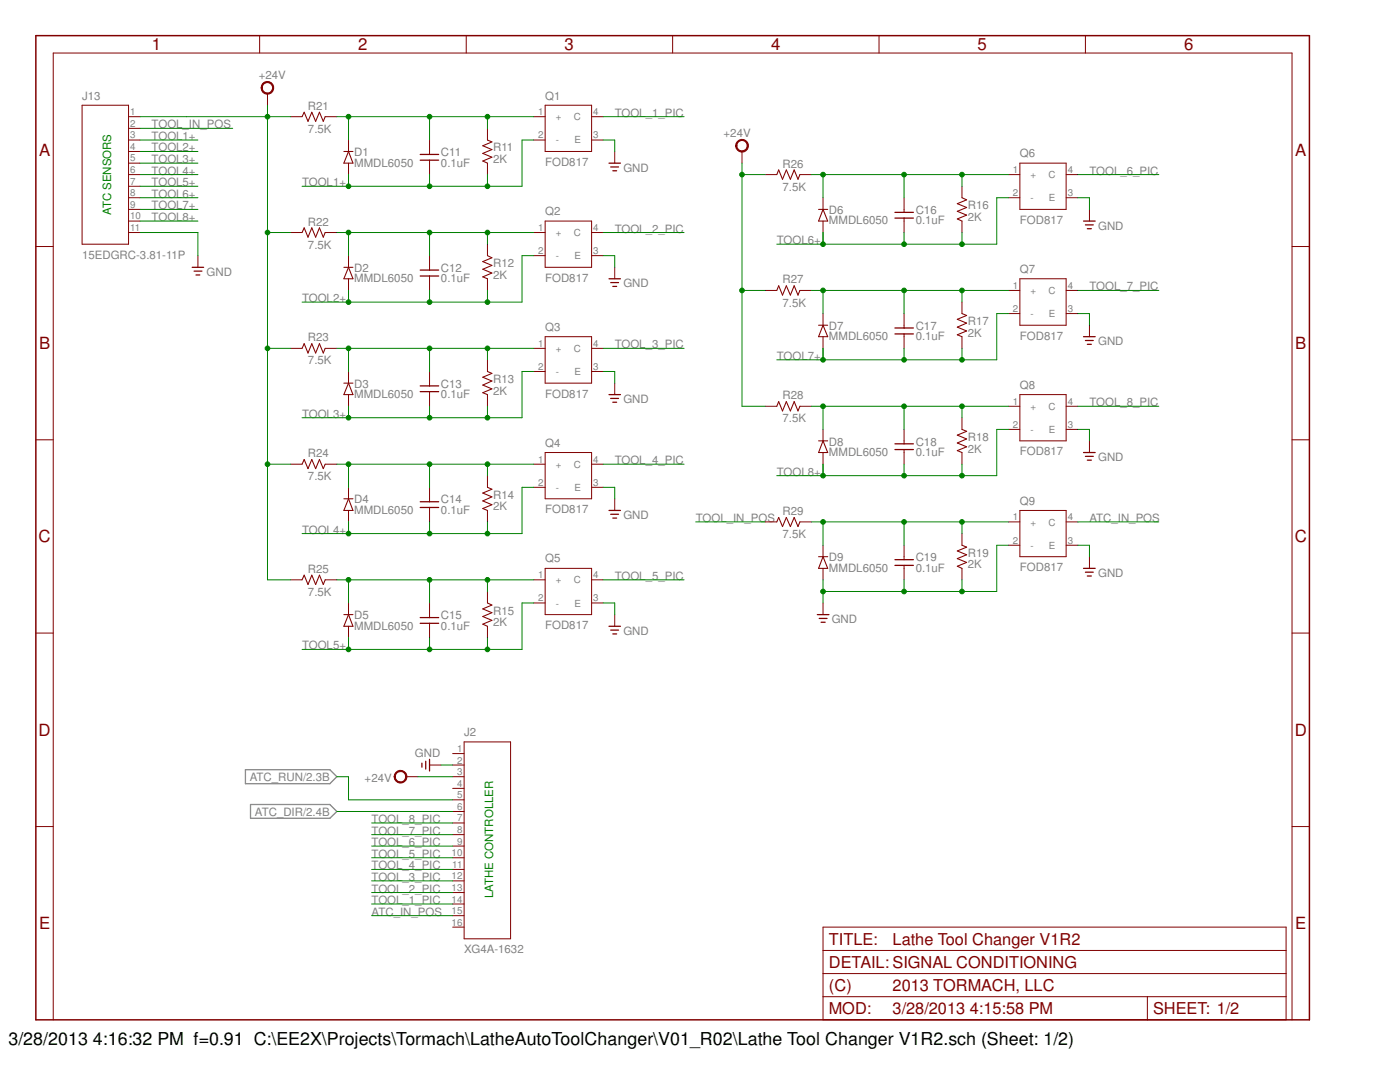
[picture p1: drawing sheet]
<svg xmlns="http://www.w3.org/2000/svg" width="279mm" height="216mm" viewBox="0 0 279 216" stroke-linecap="round" stroke-linejoin="round" font-family="sans-serif">
<path d="M49 153.6h16.8l1.4 1.4-1.4 1.4h-16.8zM50 160.5h15.8l1.4 1.4-1.4 1.4h-15.8z" fill="none" stroke="#808080" stroke-width=".25"/>
<g fill="none" stroke="#800000" stroke-width=".2">
<path d="M53.4 18.7v2.3M58 23.3h2.3M64.9 23.3h2.3M69.6 27.9v2.3M69.6 32.6v2.2M85.7 27.9v2.9M85.7 32v2.8M97.3 25.6v2.3M97.3 32.6v2.2M106.5 23.3h2.3M106.5 27.9h2.3M108.8 21h9.3v9.2h-9.3z"/>
<path d="M118.1 23.3h2.3M118.1 27.9h2.3"/>
</g>
<path d="M60.3 23.3l.4-.9 .8 1.8 .7-1.8 .8 1.8 .8-1.8 .7 1.8 .4-.9M68.6 30.2h1.8M69.6 30.2l.8 2.4h-1.8zM97.3 27.9l.9 .4-1.8 .8 1.8 .7-1.8 .8 1.8 .8-1.8 .7 .9 .5" fill="none" stroke="#800000" stroke-width=".21"/>
<path d="M83.9 32h3.6M83.9 30.8h3.6" fill="none" stroke="#800000" stroke-width=".25"/>
<path d="M52.4 16.7a1.26 1.26 0 0 1 2 .1 1.26 1.26 0 0 1-.6 1.9 1.26 1.26 0 0 1-1.7-1.2h.2a1.05 1.05 0 0 1 1.4-1 1.05 1.05 0 0 1 .4 1.7 1.05 1.05 0 0 1-1.7-.3l-.1-.4h-.2z" fill-rule="evenodd" fill="#800000"/>
<g fill="none" stroke="#800000" stroke-width=".2">
<path d="M52.4 16.7a1.26 1.26 0 0 1 2 .1 1.26 1.26 0 0 1-.6 1.9 1.26 1.26 0 0 1-1.7-1.2h.2a1.05 1.05 0 0 1 1.4-1 1.05 1.05 0 0 1 .4 1.7 1.05 1.05 0 0 1-1.7-.3l-.1-.4h-.2zM122.7 30.2v2.4M148.1 30.2v2.4M152.7 34.8h2.3M159.6 34.8h2.4M164.3 39.5v2.3M180.4 39.5v2.9M192 37.2v2.3M201.3 34.8h2.2M201.3 39.5h2.2M203.5 32.6h9.3v9.2h-9.3zM212.8 34.8h2.3"/>
<path d="M212.8 39.5h2.3M58 46.4h2.3M64.9 46.4h2.3M69.6 51v2.3M69.6 55.6v2.4M85.7 51v2.9M85.7 55.1v2.9M97.3 48.7v2.3M97.3 55.6v2.4M106.5 46.4h2.3M106.5 51h2.3M108.8 44.1h9.3v9.2h-9.3z"/>
<path d="M118.1 46.4h2.3M118.1 51h2.3M122.7 53.3v2.3M164.3 44.1v2.3M180.4 43.5v2.9M192 44.1v2.3M58 69.5h2.3M64.9 69.5h2.3M69.6 74.1v2.4M69.6 78.7v2.4M85.7 74.1v2.9M85.7 78.1v3"/>
<path d="M97.3 71.8v2.3M97.3 78.7v2.4M106.5 69.5h2.3M106.5 74.1h2.3M108.8 67.2h9.3v9.3h-9.3zM118.1 69.5h2.3M118.1 74.1h2.3M122.7 76.5v2.2M58 92.6h2.3M64.9 92.6h2.3M69.6 97.2v2.3M85.7 97.2v2.9"/>
<path d="M97.3 94.9v2.3M106.5 92.6h2.3M106.5 97.2h2.3M108.8 90.3h9.3v9.2h-9.3zM118.1 92.6h2.3M118.1 97.2h2.3M122.7 99.5v2.4M58 115.7h2.3M64.9 115.7h2.3M69.6 101.9v2.2M85.7 101.3v2.8M97.3 101.9v2.2"/>
<path d="M97.3 118v2.3M106.5 115.7h2.3M108.8 113.4h9.3v9.2h-9.3zM118.1 115.7h2.3M69.6 120.3v2.3M69.6 125v2.3M85.7 120.3v2.9M85.7 124.4v2.9M97.3 125v2.3M106.5 120.3h2.3M118.1 120.3h2.3M122.7 122.6v2.4"/>
</g>
<g fill="none" stroke="#800000" stroke-width=".25">
<path d="M121.5 32.6h2.3M121.9 33.3h1.5M122.3 34.1h.8M83.9 55.1h3.6M83.9 53.9h3.6M121.5 55.6h2.3M121.9 56.4h1.5M122.3 57.1h.8M178.6 43.5h3.7M178.6 42.4h3.7M83.9 78.1h3.6M83.9 77h3.6"/>
<path d="M121.5 78.7h2.3M121.9 79.5h1.5M122.3 80.3h.8M83.9 101.3h3.6M83.9 100.1h3.6M121.5 101.9h2.3M121.9 102.6h1.5M122.3 103.4h.8M83.9 124.4h3.6M83.9 123.2h3.6M121.5 125h2.3M121.9 125.7h1.5"/>
<path d="M122.3 126.5h.8"/>
</g>
<g fill="none" stroke="#800000" stroke-width=".21">
<path d="M155 34.8l.4-.9 .8 1.9 .7-1.9 .8 1.9 .8-1.9 .8 1.9 .3-1M192 39.5l.9 .4-1.8 .7 1.8 .8-1.8 .8 1.8 .7-1.8 .8 .9 .4M60.3 46.4l.4-.9 .8 1.8 .7-1.8 .8 1.8 .8-1.8 .7 1.8 .4-.9M68.6 53.3h1.8M69.6 53.3l.8 2.3h-1.8zM97.3 51l.9 .4-1.8 .8 1.8 .8-1.8 .7 1.8 .8-1.8 .7 .9 .4M163.4 41.8h1.8M164.3 41.8l.9 2.3h-1.8zM60.3 69.5l.4-.9 .8 1.8 .7-1.8 .8 1.8 .8-1.8 .7 1.8 .4-.9M68.6 76.5h1.8M69.6 76.5l.8 2.2h-1.8zM97.3 74.1l.9 .4-1.8 .8 1.8 .7-1.8 .8 1.8 .8-1.8 .8 .9 .3"/>
<path d="M60.3 92.6l.4-.9 .8 1.8 .7-1.8 .8 1.8 .8-1.8 .7 1.8 .4-.9M68.6 99.5h1.8M69.6 99.5l.8 2.4h-1.8zM97.3 97.2l.9 .4-1.8 .8 1.8 .7-1.8 .8 1.8 .8-1.8 .8 .9 .4M60.3 115.7l.4-.9 .8 1.8 .7-1.8 .8 1.8 .8-1.8 .7 1.8 .4-.9M68.6 122.6h1.8M69.6 122.6l.8 2.4h-1.8zM97.3 120.3l.9 .4-1.8 .8 1.8 .8-1.8 .7 1.8 .8-1.8 .7 .9 .5"/>
</g>
<path d="M147.2 28.2a1.28 1.28 0 0 1 2 .2 1.28 1.28 0 0 1-.8 1.9 1.28 1.28 0 0 1-1.6-1.2h.3a1.03 1.03 0 0 1 1.3-1 1.03 1.03 0 0 1 .6 1.5 1.03 1.03 0 0 1-1.7 .2l-.2-.7h-.3z" fill-rule="evenodd" fill="#800000"/>
<g fill="none" stroke="#800000" stroke-width=".2">
<path d="M16.4 21h9.3v27.7h-9.3zM25.7 23.3h2.2M25.7 25.6h2.2M25.7 27.9h2.2M25.7 30.2h2.2M25.7 32.6h2.2M25.7 34.8h2.2M25.7 37.2h2.2M25.7 39.5h2.2M147.2 28.2a1.28 1.28 0 0 1 2 .2 1.28 1.28 0 0 1-.8 1.9 1.28 1.28 0 0 1-1.6-1.2h.3a1.03 1.03 0 0 1 1.3-1 1.03 1.03 0 0 1 .6 1.5 1.03 1.03 0 0 1-1.7 .2l-.2-.7h-.3zM25.7 41.8h2.2M25.7 44.1h2.2"/>
<path d="M25.7 46.4h2.2M39.5 51v2.3M152.7 58h2.3M159.6 58h2.4M201.3 58h2.2M203.5 55.6h9.3v9.3h-9.3zM212.8 58h2.3M217.4 41.8v2.3M164.3 62.6v2.3M164.3 67.2v2.3M180.4 62.6v2.8M180.4 66.6v2.9"/>
<path d="M192 60.3v2.3M192 67.2v2.3M201.3 62.6h2.2M203.5 78.7h9.3v9.3h-9.3zM212.8 62.6h2.3M217.4 64.9v2.3M152.7 81.1h2.3M159.6 81.1h2.4M164.3 85.7v2.3M164.3 90.3v2.3M180.4 85.7v2.9M180.4 89.7v2.9"/>
<path d="M192 83.4v2.3M192 90.3v2.3M201.3 81.1h2.2M201.3 85.7h2.2M212.8 81.1h2.3M212.8 85.7h2.3M217.4 88v2.3M152.7 104.1h2.3M159.6 104.1h2.4M164.3 108.8v2.3M164.3 113.4v2.3M180.4 108.8v2.9"/>
<path d="M180.4 112.8v2.9M192 106.5v2.3M192 113.4v2.3M201.3 104.1h2.2M201.3 108.8h2.2M203.5 101.9h9.3v9.2h-9.3zM212.8 104.1h2.3M212.8 108.8h2.3M217.4 111.1v2.3M81.1 155h2.3M90.3 150.4h2.3M90.3 152.7h2.3"/>
<path d="M90.3 155h2.3M90.3 157.3h2.3M90.3 159.6h2.3M92.6 148h9.3v39.3h-9.3zM90.3 161.9h2.3M90.3 164.2h2.3M90.3 166.5h2.3M90.3 168.8h2.3M90.3 171.2h2.3M90.3 173.5h2.3M90.3 175.8h2.3M90.3 178.1h2.3"/>
<path d="M90.3 180.4h2.3M90.3 182.7h2.3M90.3 185h2.3"/>
</g>
<g fill="none" stroke="#800000" stroke-width=".25">
<path d="M38.4 53.3h2.2M38.7 54.1h1.6M39.1 54.9h.8M216.2 44.1h2.4M216.6 44.9h1.6M217 45.6h.8M178.6 66.6h3.7M178.6 65.4h3.7M216.2 67.2h2.4M216.6 67.9h1.6M217 68.7h.8M178.6 89.7h3.7"/>
<path d="M178.6 88.6h3.7M216.2 90.3h2.4M216.6 91.1h1.6M217 91.8h.8M178.6 112.8h3.7M178.6 111.7h3.7M216.2 113.4h2.4M216.6 114.2h1.6M217 114.9h.8"/>
</g>
<path d="M155 58l.4-1 .8 1.9 .7-1.9 .8 1.9 .8-1.9 .8 1.9 .3-.9M163.4 64.9h1.8M164.3 64.9l.9 2.3h-1.8zM192 62.6l.9 .3-1.8 .8 1.8 .8-1.8 .8 1.8 .7-1.8 .8 .9 .4M155 81.1l.4-1 .8 1.9 .7-1.9 .8 1.9 .8-1.9 .8 1.9 .3-.9M163.4 88h1.8M164.3 88l.9 2.3h-1.8zM192 85.7l.9 .4-1.8 .7 1.8 .8-1.8 .8 1.8 .8-1.8 .7 .9 .4M155 104.1l.4-.8 .8 1.8 .7-1.8 .8 1.8 .8-1.8 .8 1.8 .3-1M163.4 111.1h1.8M164.3 111.1l.9 2.3h-1.8zM192 108.8l.9 .4-1.8 .7 1.8 .8-1.8 .8 1.8 .7-1.8 .8 .9 .4" fill="none" stroke="#800000" stroke-width=".21"/>
<path d="M79 154.1a1.28 1.28 0 0 1 2 .2 1.28 1.28 0 0 1-.7 1.9 1.28 1.28 0 0 1-1.6-1.2h.2a1.04 1.04 0 0 1 1.5-.9 1.04 1.04 0 0 1 .2 1.8 1.04 1.04 0 0 1-1.6-.5l-.1-.4h-.2z" fill-rule="evenodd" fill="#800000"/>
<g fill="none" stroke="#800000" stroke-width=".2">
<path d="M51.8 7.1v3.5M93 7.1v3.5M134.2 7.1v3.5M175.4 7.1v3.5M216.6 7.1v3.5M7.2 49.2h3.4M257.9 49.2h3.4M7.2 87.8h3.4M257.9 87.8h3.4M7.2 126.3h3.4M164.3 120.3v2.3M257.9 126.3h3.4"/>
<path d="M79 154.1a1.28 1.28 0 0 1 2 .2 1.28 1.28 0 0 1-.7 1.9 1.28 1.28 0 0 1-1.6-1.2h.2a1.04 1.04 0 0 1 1.5-.9 1.04 1.04 0 0 1 .2 1.8 1.04 1.04 0 0 1-1.6-.5l-.1-.4h-.2zM85.7 152.7h2.3M7.2 164.9h3.4M257.9 164.9h3.4M164.3 185h92.4v18.5h-92.4zM164.3 198.9h92.4M164.3 194.3h92.4M164.3 189.7h92.4M229 198.9v4.6M10.6 203.5v-192.9h247.3v192.9"/>
</g>
<path d="M163.1 122.6h2.3M163.5 123.4h1.6M163.9 124.2h.8M84.2 152.3v.8M85 151.9v1.6M85.7 151.5v2.3" fill="none" stroke="#800000" stroke-width=".25"/>
<path d="M7.2 7.1h254.1v196.4h-254.1z" fill="none" stroke="#800000" stroke-width=".3"/>
<g fill="none" stroke="#008000" stroke-width=".2">
<path d="M120.4 27.9h2.3v2.3M215.1 39.5h2.3v2.3M27.9 46.4h11.6v4.6M120.4 51h2.3v2.3M120.4 74.1h2.3v2.4M215.1 62.6h2.3v2.3M120.4 97.2h2.3v2.3M215.1 85.7h2.3v2.3M180.4 115.7v2.3M192 115.7v2.3M201.3 108.8h-2.4v9.2h-34.6v-2.3M215.1 108.8h2.3v2.3"/>
<path d="M120.4 120.3h2.3v2.3M88 152.7h2.3"/>
</g>
<circle cx="164.3" cy="118" r=".46" fill="#008000"/>
<circle cx="164.3" cy="118" r=".46" fill="none" stroke="#008000" stroke-width=".2"/>
<circle cx="180.4" cy="118" r=".46" fill="#008000"/>
<circle cx="180.4" cy="118" r=".46" fill="none" stroke="#008000" stroke-width=".2"/>
<circle cx="192" cy="118" r=".46" fill="#008000"/>
<g fill="none" stroke="#008000" stroke-width=".2">
<path d="M85.7 34.8v2.4M97.3 34.8v2.4M106.5 27.9h-2.3v9.3h-34.6v-2.4M164.3 118v2.3"/>
<circle cx="192" cy="118" r=".46"/>
</g>
<circle cx="69.6" cy="37.2" r=".46" fill="#008000"/>
<circle cx="69.6" cy="37.2" r=".46" fill="none" stroke="#008000" stroke-width=".2"/>
<circle cx="85.7" cy="37.2" r=".46" fill="#008000"/>
<circle cx="85.7" cy="37.2" r=".46" fill="none" stroke="#008000" stroke-width=".2"/>
<circle cx="97.3" cy="37.2" r=".46" fill="#008000"/>
<g fill="none" stroke="#008000" stroke-width=".2">
<path d="M27.9 27.9h11.6M60.3 37.2h9.3M85.7 23.3v4.6M97.3 23.3v2.3M106.5 23.3h-36.9v4.6"/>
<circle cx="97.3" cy="37.2" r=".46"/>
</g>
<circle cx="97.3" cy="23.3" r=".46" fill="#008000"/>
<circle cx="97.3" cy="23.3" r=".46" fill="none" stroke="#008000" stroke-width=".2"/>
<circle cx="85.7" cy="23.3" r=".46" fill="#008000"/>
<g fill="none" stroke="#008000" stroke-width=".2">
<path d="M67.2 23.3h2.4"/>
<circle cx="85.7" cy="23.3" r=".46"/>
</g>
<circle cx="69.6" cy="23.3" r=".46" fill="#008000"/>
<g fill="none" stroke="#008000" stroke-width=".2">
<path d="M53.4 23.3h4.6M53.4 21v94.7h4.6M120.4 23.3h16.1M53.4 46.4h4.6M53.4 69.5h4.6M53.4 92.6h4.6M74.2 180.4h16.1"/>
<circle cx="69.6" cy="23.3" r=".46"/>
</g>
<circle cx="53.4" cy="46.4" r=".46" fill="#008000"/>
<circle cx="53.4" cy="46.4" r=".46" fill="none" stroke="#008000" stroke-width=".2"/>
<circle cx="53.4" cy="69.5" r=".46" fill="#008000"/>
<circle cx="53.4" cy="69.5" r=".46" fill="none" stroke="#008000" stroke-width=".2"/>
<circle cx="53.4" cy="92.6" r=".46" fill="#008000"/>
<circle cx="53.4" cy="92.6" r=".46" fill="none" stroke="#008000" stroke-width=".2"/>
<circle cx="53.4" cy="23.3" r=".46" fill="#008000"/>
<g fill="none" stroke="#008000" stroke-width=".2">
<path d="M27.9 23.3h25.5M148.1 32.6v48.5h4.6M148.1 34.8h4.6M148.1 58h4.6"/>
<circle cx="53.4" cy="23.3" r=".46"/>
</g>
<circle cx="148.1" cy="58" r=".46" fill="#008000"/>
<circle cx="148.1" cy="58" r=".46" fill="none" stroke="#008000" stroke-width=".2"/>
<circle cx="148.1" cy="34.8" r=".46" fill="#008000"/>
<g fill="none" stroke="#008000" stroke-width=".2">
<path d="M85.7 46.4v4.6M97.3 46.4v2.3M106.5 46.4h-36.9v4.6M83.4 155h6.9"/>
<circle cx="148.1" cy="34.8" r=".46"/>
</g>
<circle cx="97.3" cy="46.4" r=".46" fill="#008000"/>
<circle cx="97.3" cy="46.4" r=".46" fill="none" stroke="#008000" stroke-width=".2"/>
<circle cx="85.7" cy="46.4" r=".46" fill="#008000"/>
<g fill="none" stroke="#008000" stroke-width=".2">
<path d="M67.2 46.4h2.4"/>
<circle cx="85.7" cy="46.4" r=".46"/>
</g>
<circle cx="69.6" cy="46.4" r=".46" fill="#008000"/>
<g fill="none" stroke="#008000" stroke-width=".2">
<path d="M85.7 69.5v4.6M97.3 69.5v2.3M106.5 69.5h-36.9v4.6"/>
<circle cx="69.6" cy="46.4" r=".46"/>
</g>
<circle cx="97.3" cy="69.5" r=".46" fill="#008000"/>
<circle cx="97.3" cy="69.5" r=".46" fill="none" stroke="#008000" stroke-width=".2"/>
<circle cx="85.7" cy="69.5" r=".46" fill="#008000"/>
<g fill="none" stroke="#008000" stroke-width=".2">
<path d="M67.2 69.5h2.4"/>
<circle cx="85.7" cy="69.5" r=".46"/>
</g>
<circle cx="69.6" cy="69.5" r=".46" fill="#008000"/>
<g fill="none" stroke="#008000" stroke-width=".2">
<path d="M85.7 92.6v4.6M97.3 92.6v2.3M106.5 92.6h-36.9v4.6"/>
<circle cx="69.6" cy="69.5" r=".46"/>
</g>
<circle cx="97.3" cy="92.6" r=".46" fill="#008000"/>
<circle cx="97.3" cy="92.6" r=".46" fill="none" stroke="#008000" stroke-width=".2"/>
<circle cx="85.7" cy="92.6" r=".46" fill="#008000"/>
<g fill="none" stroke="#008000" stroke-width=".2">
<path d="M67.2 92.6h2.4"/>
<circle cx="85.7" cy="92.6" r=".46"/>
</g>
<circle cx="69.6" cy="92.6" r=".46" fill="#008000"/>
<g fill="none" stroke="#008000" stroke-width=".2">
<path d="M85.7 115.7v4.6M97.3 115.7v2.3M106.5 115.7h-36.9v4.6"/>
<circle cx="69.6" cy="92.6" r=".46"/>
</g>
<circle cx="97.3" cy="115.7" r=".46" fill="#008000"/>
<circle cx="97.3" cy="115.7" r=".46" fill="none" stroke="#008000" stroke-width=".2"/>
<circle cx="85.7" cy="115.7" r=".46" fill="#008000"/>
<g fill="none" stroke="#008000" stroke-width=".2">
<path d="M67.2 115.7h2.4"/>
<circle cx="85.7" cy="115.7" r=".46"/>
</g>
<circle cx="69.6" cy="115.7" r=".46" fill="#008000"/>
<g fill="none" stroke="#008000" stroke-width=".2">
<path d="M180.4 34.8v4.7M192 34.8v2.4M201.3 34.8h-37v4.7"/>
<circle cx="69.6" cy="115.7" r=".46"/>
</g>
<circle cx="192" cy="34.8" r=".46" fill="#008000"/>
<circle cx="192" cy="34.8" r=".46" fill="none" stroke="#008000" stroke-width=".2"/>
<circle cx="180.4" cy="34.8" r=".46" fill="#008000"/>
<g fill="none" stroke="#008000" stroke-width=".2">
<path d="M162 34.8h2.3"/>
<circle cx="180.4" cy="34.8" r=".46"/>
</g>
<circle cx="164.3" cy="34.8" r=".46" fill="#008000"/>
<g fill="none" stroke="#008000" stroke-width=".2">
<path d="M180.4 58v4.6M192 58v2.3M201.3 58h-37v4.6"/>
<circle cx="164.3" cy="34.8" r=".46"/>
</g>
<circle cx="192" cy="58" r=".46" fill="#008000"/>
<circle cx="192" cy="58" r=".46" fill="none" stroke="#008000" stroke-width=".2"/>
<circle cx="180.4" cy="58" r=".46" fill="#008000"/>
<g fill="none" stroke="#008000" stroke-width=".2">
<path d="M162 58h2.3"/>
<circle cx="180.4" cy="58" r=".46"/>
</g>
<circle cx="164.3" cy="58" r=".46" fill="#008000"/>
<g fill="none" stroke="#008000" stroke-width=".2">
<path d="M180.4 81.1v4.6M192 81.1v2.3M201.3 81.1h-37v4.6"/>
<circle cx="164.3" cy="58" r=".46"/>
</g>
<circle cx="192" cy="81.1" r=".46" fill="#008000"/>
<circle cx="192" cy="81.1" r=".46" fill="none" stroke="#008000" stroke-width=".2"/>
<circle cx="180.4" cy="81.1" r=".46" fill="#008000"/>
<g fill="none" stroke="#008000" stroke-width=".2">
<path d="M162 81.1h2.3"/>
<circle cx="180.4" cy="81.1" r=".46"/>
</g>
<circle cx="164.3" cy="81.1" r=".46" fill="#008000"/>
<g fill="none" stroke="#008000" stroke-width=".2">
<path d="M180.4 104.1v4.7M192 104.1v2.4M201.3 104.1h-37v4.7"/>
<circle cx="164.3" cy="81.1" r=".46"/>
</g>
<circle cx="192" cy="104.1" r=".46" fill="#008000"/>
<circle cx="192" cy="104.1" r=".46" fill="none" stroke="#008000" stroke-width=".2"/>
<circle cx="180.4" cy="104.1" r=".46" fill="#008000"/>
<g fill="none" stroke="#008000" stroke-width=".2">
<path d="M162 104.1h2.3"/>
<circle cx="180.4" cy="104.1" r=".46"/>
</g>
<circle cx="164.3" cy="104.1" r=".46" fill="#008000"/>
<g fill="none" stroke="#008000" stroke-width=".2">
<path d="M215.1 34.8h16.2M120.4 46.4h16.1M120.4 69.5h16.1M120.4 92.6h16.1M180.4 92.6v2.3M192 92.6v2.3M201.3 85.7h-2.4v9.2h-34.6v-2.3M215.1 81.1h16.2M120.4 115.7h16.1M215.1 104.1h16.2M74.2 178.1h16.1M74.2 175.8h16.1"/>
<path d="M74.2 173.5h16.1M74.2 171.2h16.1M74.2 168.8h16.1M74.2 164.2h16.1M74.2 182.7h16.1"/>
<circle cx="164.3" cy="104.1" r=".46"/>
</g>
<circle cx="164.3" cy="94.9" r=".46" fill="#008000"/>
<circle cx="164.3" cy="94.9" r=".46" fill="none" stroke="#008000" stroke-width=".2"/>
<circle cx="180.4" cy="94.9" r=".46" fill="#008000"/>
<circle cx="180.4" cy="94.9" r=".46" fill="none" stroke="#008000" stroke-width=".2"/>
<circle cx="192" cy="94.9" r=".46" fill="#008000"/>
<g fill="none" stroke="#008000" stroke-width=".2">
<path d="M27.9 44.1h11.6M180.4 69.5v2.3M192 69.5v2.3M201.3 62.6h-2.4v9.2h-34.6v-2.3M155 94.9h9.3"/>
<circle cx="192" cy="94.9" r=".46"/>
</g>
<circle cx="164.3" cy="71.8" r=".46" fill="#008000"/>
<circle cx="164.3" cy="71.8" r=".46" fill="none" stroke="#008000" stroke-width=".2"/>
<circle cx="180.4" cy="71.8" r=".46" fill="#008000"/>
<circle cx="180.4" cy="71.8" r=".46" fill="none" stroke="#008000" stroke-width=".2"/>
<circle cx="192" cy="71.8" r=".46" fill="#008000"/>
<g fill="none" stroke="#008000" stroke-width=".2">
<path d="M201.3 39.5h-2.4v9.2h-34.6v-2.3M27.9 41.8h11.6M180.4 46.4v2.3M192 46.4v2.3M155 71.8h9.3"/>
<circle cx="192" cy="71.8" r=".46"/>
</g>
<circle cx="164.3" cy="48.7" r=".46" fill="#008000"/>
<circle cx="164.3" cy="48.7" r=".46" fill="none" stroke="#008000" stroke-width=".2"/>
<circle cx="180.4" cy="48.7" r=".46" fill="#008000"/>
<circle cx="180.4" cy="48.7" r=".46" fill="none" stroke="#008000" stroke-width=".2"/>
<circle cx="192" cy="48.7" r=".46" fill="#008000"/>
<g fill="none" stroke="#008000" stroke-width=".2">
<path d="M27.9 39.5h11.6M155 48.7h9.3M85.7 127.3v2.3M97.3 127.3v2.3M106.5 120.3h-2.3v9.3h-34.6v-2.3"/>
<circle cx="192" cy="48.7" r=".46"/>
</g>
<circle cx="69.6" cy="129.6" r=".46" fill="#008000"/>
<circle cx="69.6" cy="129.6" r=".46" fill="none" stroke="#008000" stroke-width=".2"/>
<circle cx="85.7" cy="129.6" r=".46" fill="#008000"/>
<circle cx="85.7" cy="129.6" r=".46" fill="none" stroke="#008000" stroke-width=".2"/>
<circle cx="97.3" cy="129.6" r=".46" fill="#008000"/>
<g fill="none" stroke="#008000" stroke-width=".2">
<path d="M27.9 37.2h11.6M106.5 97.2h-2.3v9.3h-34.6v-2.4M85.7 104.1v2.4M97.3 104.1v2.4M60.3 129.6h9.3"/>
<circle cx="97.3" cy="129.6" r=".46"/>
</g>
<circle cx="69.6" cy="106.5" r=".46" fill="#008000"/>
<circle cx="69.6" cy="106.5" r=".46" fill="none" stroke="#008000" stroke-width=".2"/>
<circle cx="85.7" cy="106.5" r=".46" fill="#008000"/>
<circle cx="85.7" cy="106.5" r=".46" fill="none" stroke="#008000" stroke-width=".2"/>
<circle cx="97.3" cy="106.5" r=".46" fill="#008000"/>
<g fill="none" stroke="#008000" stroke-width=".2">
<path d="M27.9 34.8h11.6M106.5 74.1h-2.3v9.3h-34.6v-2.3M85.7 81.1v2.3M97.3 81.1v2.3M60.3 106.5h9.3"/>
<circle cx="97.3" cy="106.5" r=".46"/>
</g>
<circle cx="69.6" cy="83.4" r=".46" fill="#008000"/>
<circle cx="69.6" cy="83.4" r=".46" fill="none" stroke="#008000" stroke-width=".2"/>
<circle cx="85.7" cy="83.4" r=".46" fill="#008000"/>
<circle cx="85.7" cy="83.4" r=".46" fill="none" stroke="#008000" stroke-width=".2"/>
<circle cx="97.3" cy="83.4" r=".46" fill="#008000"/>
<g fill="none" stroke="#008000" stroke-width=".2">
<path d="M27.9 32.6h11.6M85.7 58v2.3M97.3 58v2.3M106.5 51h-2.3v9.3h-34.6v-2.3M60.3 83.4h9.3"/>
<circle cx="97.3" cy="83.4" r=".46"/>
</g>
<circle cx="69.6" cy="60.3" r=".46" fill="#008000"/>
<circle cx="69.6" cy="60.3" r=".46" fill="none" stroke="#008000" stroke-width=".2"/>
<circle cx="85.7" cy="60.3" r=".46" fill="#008000"/>
<circle cx="85.7" cy="60.3" r=".46" fill="none" stroke="#008000" stroke-width=".2"/>
<circle cx="97.3" cy="60.3" r=".46" fill="#008000"/>
<g fill="none" stroke="#008000" stroke-width=".2">
<path d="M27.9 30.2h11.6M27.9 25.6h18.5M215.1 58h16.2M60.3 60.3h9.3M138.9 104.1h13.8M67.2 155h2.4v4.6h20.7M67.2 161.9h23.1M74.2 166.5h16.1"/>
<circle cx="97.3" cy="60.3" r=".46"/>
</g>
<text font-size="3.6" x="1.7" y="208.5">3/28/2013 4:16:32 PM f=0.91 C:\EE2X\Projects\Tormach\LatheAutoToolChanger\V01_R02\Lathe Tool Changer V1R2.sch (Sheet: 1/2)</text>
<g font-size="3.3" fill="#800000">
<text x="30.3" y="10">1</text>
<text x="71.5" y="10">2</text>
<text x="112.7" y="10">3</text>
<text x="153.9" y="10">4</text>
<text x="195.1" y="10">5</text>
<text x="236.3" y="10">6</text>
<text x="7.8" y="31.1">A</text>
<text x="258.5" y="31.1">A</text>
<text x="7.8" y="69.6">B</text>
<text x="258.5" y="69.6">B</text>
<text x="7.7" y="108.2">C</text>
<text x="258.4" y="108.2">C</text>
<text x="7.7" y="146.8">D</text>
<text x="258.4" y="146.8">D</text>
<text x="7.8" y="185.4">E</text>
<text x="258.5" y="185.4">E</text>
<text x="165.4" y="188.5">TITLE:</text>
<text x="178.1" y="188.5">Lathe Tool Changer V1R2</text>
<text x="165.4" y="193.1">DETAIL: SIGNAL CONDITIONING</text>
<text x="165.4" y="197.7">(C)</text>
<text x="178.1" y="197.7">2013 TORMACH, LLC</text>
<text x="165.4" y="202.4">MOD:</text>
<text x="178.1" y="202.4">3/28/2013 4:15:58 PM</text>
<text x="230.1" y="202.4">SHEET: 1/2</text>
</g>
<g font-size="2.3" fill="#808080">
<text x="51.6" y="15.8">+24V</text>
<text x="16.4" y="19.9">J13</text>
<text x="61.5" y="21.9">R21</text>
<text x="108.8" y="19.9">Q1</text>
<text x="122.7" y="23.3">TOOL_1_PIC</text>
<text x="30.3" y="25.6">TOOL_IN_POS</text>
<text x="30.3" y="27.9">TOOL1+</text>
<text x="61.5" y="26.5">7.5K</text>
<text x="144.4" y="27.3">+24V</text>
<text x="30.3" y="34.8">TOOL4+</text>
<text x="30.3" y="32.6">TOOL3+</text>
<text x="30.3" y="30.2">TOOL2+</text>
<text x="70.7" y="33.2">MMDL6050</text>
<text x="70.7" y="31.2">D1</text>
<text x="88" y="33.2">0.1uF</text>
<text x="88" y="31.2">C11</text>
<text x="98.4" y="32.6">2K</text>
<text x="98.4" y="30.2">R11</text>
<text x="108.8" y="33.1">FOD817</text>
<text x="124.4" y="34.3">GND</text>
<text x="156.2" y="33.5">R26</text>
<text x="203.5" y="31.4">Q6</text>
<text x="217.4" y="34.8">TOOL_6_PIC</text>
<text x="30.3" y="41.8">TOOL7+</text>
<text x="30.3" y="39.5">TOOL6+</text>
<text x="30.3" y="37.2">TOOL5+</text>
<text x="60.3" y="37.2">TOOL1+</text>
<text x="156.2" y="38.1">7.5K</text>
<text x="193.2" y="41.8">R16</text>
<text x="30.3" y="44.1">TOOL8+</text>
<text x="61.5" y="45">R22</text>
<text x="108.8" y="42.9">Q2</text>
<text x="122.7" y="46.4">TOOL_2_PIC</text>
<text x="165.4" y="44.8">MMDL6050</text>
<text x="165.4" y="42.7">D6</text>
<text x="182.8" y="44.8">0.1uF</text>
<text x="182.8" y="42.7">C16</text>
<text x="193.2" y="44.1">2K</text>
<text x="203.5" y="44.7">FOD817</text>
<text x="219.2" y="45.8">GND</text>
<text x="16.4" y="51.6">15EDGRC-3.81-11P</text>
<text x="61.5" y="49.7">7.5K</text>
<text x="98.4" y="53.3">R12</text>
<text x="155" y="48.7">TOOL6+</text>
<text x="41.2" y="55.1">GND</text>
<text x="70.7" y="56.3">MMDL6050</text>
<text x="70.7" y="54.3">D2</text>
<text x="88" y="54.3">C12</text>
<text x="88" y="56.3">0.1uF</text>
<text x="98.4" y="55.6">2K</text>
<text x="108.8" y="56.2">FOD817</text>
<text x="124.4" y="57.4">GND</text>
<text x="156.2" y="56.6">R27</text>
<text x="203.5" y="54.5">Q7</text>
<text x="217.4" y="58">TOOL_7_PIC</text>
<text x="60.3" y="60.3">TOOL2+</text>
<text x="156.2" y="61.2">7.5K</text>
<text x="165.4" y="65.8">D7</text>
<text x="182.8" y="65.8">C17</text>
<text x="193.2" y="64.9">R17</text>
<text x="61.5" y="68.1">R23</text>
<text x="108.8" y="66">Q3</text>
<text x="122.7" y="69.5">TOOL_3_PIC</text>
<text x="155" y="71.8">TOOL7+</text>
<text x="165.4" y="67.9">MMDL6050</text>
<text x="182.8" y="67.9">0.1uF</text>
<text x="193.2" y="67.2">2K</text>
<text x="203.5" y="67.8">FOD817</text>
<text x="219.2" y="68.9">GND</text>
<text x="61.5" y="72.7">7.5K</text>
<text x="70.7" y="77.3">D3</text>
<text x="88" y="77.3">C13</text>
<text x="98.4" y="76.5">R13</text>
<text x="203.5" y="77.6">Q8</text>
<text x="60.3" y="83.4">TOOL3+</text>
<text x="70.7" y="79.5">MMDL6050</text>
<text x="88" y="79.5">0.1uF</text>
<text x="98.4" y="78.7">2K</text>
<text x="108.8" y="79.3">FOD817</text>
<text x="124.4" y="80.5">GND</text>
<text x="156.2" y="79.7">R28</text>
<text x="217.4" y="81.1">TOOL_8_PIC</text>
<text x="108.8" y="89.2">Q4</text>
<text x="156.2" y="84.3">7.5K</text>
<text x="165.4" y="88.9">D8</text>
<text x="182.8" y="88.9">C18</text>
<text x="193.2" y="88">R18</text>
<text x="61.5" y="95.8">7.5K</text>
<text x="61.5" y="91.2">R24</text>
<text x="122.7" y="92.6">TOOL_4_PIC</text>
<text x="155" y="94.9">TOOL8+</text>
<text x="165.4" y="91">MMDL6050</text>
<text x="182.8" y="91">0.1uF</text>
<text x="193.2" y="90.3">2K</text>
<text x="203.5" y="90.9">FOD817</text>
<text x="219.2" y="92">GND</text>
<text x="70.7" y="100.5">D4</text>
<text x="88" y="100.5">C14</text>
<text x="98.4" y="101.9">2K</text>
<text x="98.4" y="99.5">R14</text>
<text x="203.5" y="100.7">Q9</text>
<text x="60.3" y="106.5">TOOL4+</text>
<text x="70.7" y="102.5">MMDL6050</text>
<text x="88" y="102.5">0.1uF</text>
<text x="108.8" y="102.4">FOD817</text>
<text x="124.4" y="103.6">GND</text>
<text x="138.9" y="104.1">TOOL_IN_POS</text>
<text x="156.2" y="107.4">7.5K</text>
<text x="156.2" y="102.8">R29</text>
<text x="217.4" y="104.1">ATC_IN_POS</text>
<text x="108.8" y="112.2">Q5</text>
<text x="165.4" y="112">D9</text>
<text x="182.8" y="112">C19</text>
<text x="193.2" y="113.4">2K</text>
<text x="193.2" y="111.1">R19</text>
<text x="203.5" y="114">FOD817</text>
<text x="61.5" y="119">7.5K</text>
<text x="61.5" y="114.3">R25</text>
<text x="122.7" y="115.7">TOOL_5_PIC</text>
<text x="165.4" y="114.1">MMDL6050</text>
<text x="182.8" y="114.1">0.1uF</text>
<text x="219.2" y="115.1">GND</text>
<text x="70.7" y="125.6">MMDL6050</text>
<text x="70.7" y="123.6">D5</text>
<text x="88" y="123.6">C15</text>
<text x="88" y="125.6">0.1uF</text>
<text x="98.4" y="125">2K</text>
<text x="98.4" y="122.6">R15</text>
<text x="108.8" y="125.5">FOD817</text>
<text x="166" y="124.4">GND</text>
<text x="60.3" y="129.6">TOOL5+</text>
<text x="124.4" y="126.7">GND</text>
<text x="92.6" y="146.9">J2</text>
<text x="49.9" y="155.8">ATC_RUN/2.3B</text>
<text x="72.8" y="156">+24V</text>
<text x="82.8" y="151">GND</text>
<text x="50.9" y="162.7">ATC_DIR/2.4B</text>
<text x="74.2" y="166.5">TOOL_7_PIC</text>
<text x="74.2" y="164.2">TOOL_8_PIC</text>
<text x="74.2" y="173.5">TOOL_4_PIC</text>
<text x="74.2" y="171.2">TOOL_5_PIC</text>
<text x="74.2" y="168.8">TOOL_6_PIC</text>
<text x="74.2" y="178.1">TOOL_2_PIC</text>
<text x="74.2" y="175.8">TOOL_3_PIC</text>
<text x="74.2" y="180.4">TOOL_1_PIC</text>
<text x="74.2" y="182.7">ATC_IN_POS</text>
<text x="92.6" y="190.2">XG4A-1632</text>
</g>
<g font-size="2.3" fill="#008000">
<text x="22.2" y="42.9" transform="rotate(-90 22.2 42.9)">ATC SENSORS</text>
<text x="98.4" y="179.2" transform="rotate(-90 98.4 179.2)">LATHE CONTROLLER</text>
</g>
<g font-size="1.9" fill="#808080">
<text x="26" y="23">1</text>
<text x="107.4" y="23">1</text>
<text x="118.4" y="23">4</text>
<text x="26" y="25.3">2</text>
<text x="26" y="27.6">3</text>
<text x="26" y="29.9">4</text>
<text x="107.4" y="27.6">2</text>
<text x="111" y="24">+</text>
<text x="111" y="28.6">-</text>
<text x="114.6" y="24">C</text>
<text x="114.6" y="28.6">E</text>
<text x="118.4" y="27.6">3</text>
<text x="26" y="32.2">5</text>
<text x="26" y="34.5">6</text>
<text x="202.1" y="34.5">1</text>
<text x="205.7" y="35.6">+</text>
<text x="209.3" y="35.6">C</text>
<text x="213.1" y="34.5">4</text>
<text x="26" y="36.8">7</text>
<text x="26" y="39.2">8</text>
<text x="26" y="41.4">9</text>
<text x="202.1" y="39.2">2</text>
<text x="205.7" y="40.2">-</text>
<text x="209.3" y="40.2">E</text>
<text x="213.1" y="39.2">3</text>
<text x="26" y="43.8">10</text>
<text x="26" y="46.1">11</text>
<text x="107.4" y="46.1">1</text>
<text x="111" y="47.1">+</text>
<text x="114.6" y="47.1">C</text>
<text x="118.4" y="46.1">4</text>
<text x="107.4" y="50.7">2</text>
<text x="111" y="51.7">-</text>
<text x="114.6" y="51.7">E</text>
<text x="118.4" y="50.7">3</text>
<text x="202.1" y="57.6">1</text>
<text x="205.7" y="58.6">+</text>
<text x="209.3" y="58.7">C</text>
<text x="213.1" y="57.6">4</text>
<text x="202.1" y="62.2">2</text>
<text x="205.7" y="63.2">-</text>
<text x="209.3" y="63.3">E</text>
<text x="213.1" y="62.2">3</text>
<text x="107.4" y="69.2">1</text>
<text x="111" y="70.2">+</text>
<text x="114.6" y="70.2">C</text>
<text x="118.4" y="69.2">4</text>
<text x="107.4" y="73.8">2</text>
<text x="111" y="74.8">-</text>
<text x="114.6" y="74.8">E</text>
<text x="118.4" y="73.8">3</text>
<text x="202.1" y="80.7">1</text>
<text x="205.7" y="81.7">+</text>
<text x="209.3" y="81.7">C</text>
<text x="213.1" y="80.7">4</text>
<text x="202.1" y="85.3">2</text>
<text x="205.7" y="86.4">-</text>
<text x="209.3" y="86.4">E</text>
<text x="213.1" y="85.3">3</text>
<text x="107.4" y="92.3">1</text>
<text x="111" y="93.3">+</text>
<text x="114.6" y="93.3">C</text>
<text x="118.4" y="92.3">4</text>
<text x="107.4" y="96.9">2</text>
<text x="111" y="97.9">-</text>
<text x="114.6" y="97.9">E</text>
<text x="118.4" y="96.9">3</text>
<text x="202.1" y="103.8">1</text>
<text x="205.7" y="104.9">+</text>
<text x="209.3" y="104.9">C</text>
<text x="213.1" y="103.8">4</text>
<text x="202.1" y="108.5">2</text>
<text x="205.7" y="109.5">-</text>
<text x="209.3" y="109.5">E</text>
<text x="213.1" y="108.5">3</text>
<text x="107.4" y="115.4">1</text>
<text x="111" y="116.4">+</text>
<text x="114.6" y="116.4">C</text>
<text x="118.4" y="115.4">4</text>
<text x="107.4" y="120">2</text>
<text x="111" y="121">-</text>
<text x="114.6" y="121">E</text>
<text x="118.4" y="120">3</text>
<text x="91.2" y="150">1</text>
<text x="91.2" y="152.4">2</text>
<text x="91.2" y="154.6">3</text>
<text x="91.2" y="157">4</text>
<text x="91.2" y="159.3">5</text>
<text x="91.2" y="161.6">6</text>
<text x="91.2" y="163.9">7</text>
<text x="91.2" y="166.2">8</text>
<text x="90.1" y="170.8">10</text>
<text x="90.3" y="173.1">11</text>
<text x="91.2" y="168.5">9</text>
<text x="90.1" y="175.5">12</text>
<text x="90.1" y="177.8">13</text>
<text x="90.1" y="180.1">14</text>
<text x="90.1" y="182.4">15</text>
<text x="90.1" y="184.7">16</text>
</g>
</svg>
